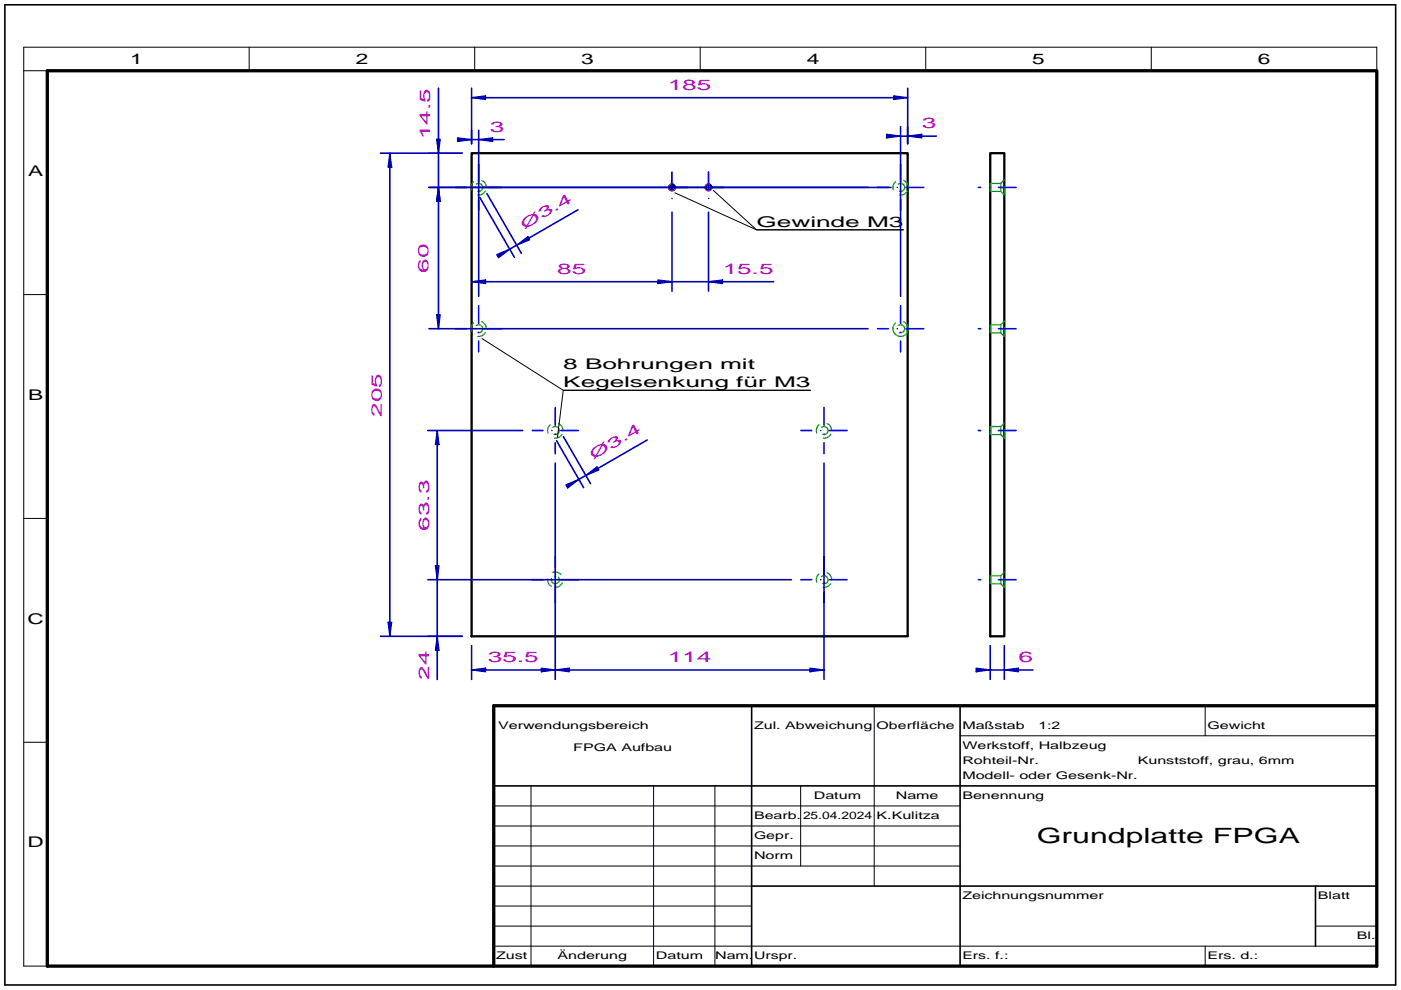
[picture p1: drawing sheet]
<svg xmlns="http://www.w3.org/2000/svg" width="297mm" height="210mm" viewBox="0 0 297 210" stroke-linecap="round" stroke-linejoin="round" font-family="sans-serif">
<path d="M1 1h294.9v207.9h-294.9zM159.4 149.7v55.2M203.6 149.7v55.2M104.7 166.7h187.2M159.4 187.9h132.5M278.9 187.9v12.8" fill="none" stroke="#000" stroke-width=".34"/>
<g fill="none" stroke="#000" stroke-width=".21">
<path d="M5 15h5M52.8 10v5M100.6 10v5M148.5 10v5M196.3 10v5M244.1 10v5M291.9 15v-5h-286.9v194.9h5M5 62.5h5M5 110h5M5 157.4h5M185.4 149.7v38.2M203.6 156.1h88.3"/>
<path d="M255.5 149.7v6.4M104.7 170.9h98.9M104.7 175.2h98.9M104.7 179.4h98.9M112.6 166.7v38.2M138.6 166.7v38.2M151.6 166.7v38.2M169.8 166.7v17M104.7 196.4h54.7M104.7 183.7h98.9M104.7 187.9h54.7M104.7 192.2h54.7"/>
<path d="M278.9 196.4h13M104.7 200.7h187.2M255.5 200.7v4.2"/>
</g>
<path d="M10 15h281.9v189.9h-281.9zM291.9 149.7h-187.2v55.2" fill="none" stroke="#000" stroke-width=".7"/>
<g fill="none" stroke="#000" stroke-width=".49">
<path d="M100 32.5h92.4v102.5h-92.4zM143.1 39.8h.1M209.9 32.5h3v102.5h-3z"/>
<circle cx="142.5" cy="39.7" r=".61"/>
<circle cx="150.2" cy="39.7" r=".61"/>
</g>
<g fill="none" stroke="#00b400" stroke-width=".25">
<path d="M100.4 38.5l-.5 .9v.9M100.4 38.5h.1M101 39.1l.3-.2 .6 .1 .4 .6-.3 .8-.8 .2M102.1 38.2l.7 .6 .3 1M189.9 38.5l-.5 .8v1M190.4 39.1l.8-.2 .4 .3 .2 .4-.2 .7-.4 .3h-.5M191.6 38.2l.6 .5 .4 1.1M209.9 38.9v1.7M212.2 38.9v1.7M212.9 39.5v1.9l-.7-.8h-1.9M212.9 38.1l-.7 .8h-1.9M102.9 40.5l-.6 .7-1 .2"/>
<path d="M192.4 40.5l-.7 .7-.9 .2M100.4 68.5l-.5 .9v.9M100.4 68.5h.1M101 69l.4-.1h.4l.4 .4 .1 .3-.3 .8-.8 .1M102.1 68.2l.7 .6 .3 .9M102.9 70.5l-.7 .7-.9 .2M190.4 69l.5-.1h.4l.5 .7-.2 .7-.4 .2h-.5M191.6 68.2l.7 .7 .3 .9-.5 1.1-.8 .4-1.1-.1-.8-.8-.1-.9 .6-1M209.9 68.9v1.7M212.2 68.9v1.7M212.9 69.5v1.9l-.7-.8h-1.9M212.9 68.1l-.7 .8h-1.9"/>
<path d="M116.6 90.1l-.5 .8 .1 .9M117.2 90.6l.8-.1 .4 .3 .2 .4-.2 .7-.4 .2h-.5M118.4 89.8l.7 .7 .3 .8M119.1 92.1l-.6 .7-.9 .1M173.6 90.1l-.5 .8 .1 .9M174.2 90.6l.4-.1h.4l.6 .7-.1 .4-.3 .4-.7 .1M175.4 89.8l.7 .6 .2 .9M176.1 92.1l-.7 .7-.9 .1M209.9 90.5v1.7M212.2 90.5v1.7M212.9 91.1v1.8l-.7-.7h-1.9M212.9 89.7l-.7 .8h-1.9"/>
<path d="M116.1 122.8l.2 1 .6 .6M117.2 121.4h.9l.8 .5M118.4 122.4l.2 .4-.1 .5-.3 .4-.3 .1-.7-.2-.3-.4v-.5M119.2 123.6l-.6 .7-.9 .3M173.6 121.8l-.5 .8 .1 .9M174.2 122.3l.4-.2 .4 .1 .4 .2 .2 .4-.1 .5-.3 .3-.7 .2M175.4 121.5l.7 .5 .2 1M176.1 123.8l-.7 .6-.9 .2M209.9 122.1v1.7M212.2 122.1v1.7M212.9 122.7v1.9l-.7-.8h-1.9M212.9 121.3l-.7 .8h-1.9"/>
</g>
<g fill="none" stroke="#00f" stroke-width=".34">
<path d="M96.6 39.8h2.3M100.8 39.8h.1M101.5 34.8v3.8M102.6 39.8h3.8M140.1 39.8h.1M142 39.8h3.7M142.5 36.5v3.7M147.8 39.8h.1M149.7 39.8h3.8M150.2 36.5v3.7M186.1 39.8h2.2M190.2 39.8h.1"/>
<path d="M190.9 34.8v3.8M192.1 39.8h3.8M207.4 39.8h.5M209.8 39.8h.1M211.7 39.8h3.7M101.5 42.3v2.3M101.5 40.5h.1M142.5 42.1h.1M150.2 42.1h.1M190.9 40.5h.1M190.9 42.3v2.3M96.6 69.7h2.3"/>
<path d="M100.8 69.7h.1M101.5 64.8v3.8M101.5 72.3v2.3M101.5 70.5h.1M102.6 69.7h3.8M186.1 69.7h2.2M190.2 69.7h.1M190.9 64.8v3.8M190.9 72.3v2.3M190.9 70.5h.1M192.1 69.7h3.8M207.4 69.7h.5"/>
<path d="M209.8 69.7h.1M211.7 69.7h3.7M112.8 91.3h2.3M117 91.3h.1M117.7 86.4v3.8M117.7 93.9v2.3M117.7 92.1h.1M118.9 91.3h3.7M169.8 91.3h2.3M174 91.3h.1M174.7 86.4v3.8M174.7 93.9v2.3"/>
<path d="M174.7 92.1h.1M175.8 91.3h3.8M207.4 91.3h.5M209.8 91.3h.1M211.7 91.3h3.7M117.7 118.1v2.3M174.7 118.1v3.7M112.8 123h2.3M117 123h.1M117.7 124.1v3.7M117.7 122.2h.1M118.9 123h3.7"/>
<path d="M169.8 123h2.3M174 123h.1M174.7 125.6v2.2M174.7 123.7h.1M175.8 123h3.8M207.4 123h.5M209.8 123h.1M211.7 123h3.7"/>
</g>
<path d="M142.7 39a.75 .75 0 0 0-.9 .5 .75 .75 0 0 0 .4 .9 .75 .75 0 0 0 1-.4M150.5 39a.75 .75 0 0 0-1 .5 .75 .75 0 0 0 .4 .9 .75 .75 0 0 0 1-.4" fill="none" stroke="#b400b4" stroke-width=".21"/>
<path d="M189 28.9h9.5M190.9 26.9v35.9M192.4 26.9v3.6" fill="none" stroke="#0000b4" stroke-width=".34"/>
<path d="M192.4 28.9l3-.4v.8z" fill="#0000b4"/>
<path d="M192.4 28.9l3-.4v.8z" fill="none" stroke="#0000b4" stroke-width=".25"/>
<path d="M188 28.5l2.9 .4-2.9 .4z" fill="#0000b4"/>
<path d="M188 28.5l2.9 .4-2.9 .4z" fill="none" stroke="#0000b4" stroke-width=".25"/>
<g fill="#fff">
<path d="M198.5 24.4v3.5h-3.1z"/>
<path d="M195.4 24.4h3.1l-3.1 3.5z"/>
</g>
<path d="M98 29.6h8.9M100 27.6v2.9M101.5 27.6v35.2" fill="none" stroke="#0000b4" stroke-width=".34"/>
<path d="M97 29.2l3 .4-3 .4z" fill="#0000b4"/>
<path d="M97 29.2l3 .4-3 .4z" fill="none" stroke="#0000b4" stroke-width=".25"/>
<path d="M101.5 29.6l3-.4v.8z" fill="#0000b4"/>
<path d="M101.5 29.6l3-.4v.8z" fill="none" stroke="#0000b4" stroke-width=".25"/>
<g fill="#fff">
<path d="M106.9 25.1v3.5h-3.1z"/>
<path d="M103.8 25.1h3.1l-3.1 3.5z"/>
</g>
<path d="M100 18.7v11.8M192.4 18.7v11.8M100 20.7h92.4" fill="none" stroke="#0000b4" stroke-width=".34"/>
<path d="M100 20.7l3-.4v.8z" fill="#0000b4"/>
<path d="M100 20.7l3-.4v.8z" fill="none" stroke="#0000b4" stroke-width=".25"/>
<path d="M189.5 20.3l2.9 .4-2.9 .4z" fill="#0000b4"/>
<path d="M189.5 20.3l2.9 .4-2.9 .4z" fill="none" stroke="#0000b4" stroke-width=".25"/>
<g fill="#fff">
<path d="M141.6 19.7l9.3-3.5v3.5z"/>
<path d="M141.6 16.2h9.3l-9.3 3.5z"/>
</g>
<path d="M93 18.7v23M90.9 32.5h7.1M90.9 39.8h98.1" fill="none" stroke="#0000b4" stroke-width=".34"/>
<path d="M92.6 29.5h.7l-.3 3z" fill="#0000b4"/>
<path d="M92.6 29.5h.7l-.3 3z" fill="none" stroke="#0000b4" stroke-width=".25"/>
<path d="M93 39.8l.3 2.9h-.7z" fill="#0000b4"/>
<path d="M93 39.8l.3 2.9h-.7z" fill="none" stroke="#0000b4" stroke-width=".25"/>
<g fill="#fff">
<path d="M88.5 18.7h3.4v10.8z"/>
<path d="M88.5 18.7l3.4 10.8h-3.4z"/>
</g>
<path d="M90.9 39.8h93.1M93 39.8v29.9M90.9 69.7h93.1" fill="none" stroke="#0000b4" stroke-width=".34"/>
<path d="M92.6 66.8h.7l-.3 2.9z" fill="#0000b4"/>
<path d="M92.6 66.8h.7l-.3 2.9z" fill="none" stroke="#0000b4" stroke-width=".25"/>
<path d="M93 39.8l.3 2.9h-.7z" fill="#0000b4"/>
<path d="M93 39.8l.3 2.9h-.7z" fill="none" stroke="#0000b4" stroke-width=".25"/>
<g fill="#fff">
<path d="M88.5 51.6h3.4v6.2z"/>
<path d="M88.5 51.6l3.4 6.2h-3.4z"/>
</g>
<path d="M117.7 98.2v45.9M100 136.9v7.2M100 142.1h17.7" fill="none" stroke="#0000b4" stroke-width=".34"/>
<path d="M114.8 141.7l2.9 .4-2.9 .4z" fill="#0000b4"/>
<path d="M114.8 141.7l2.9 .4-2.9 .4z" fill="none" stroke="#0000b4" stroke-width=".25"/>
<path d="M100 142.1l3-.4v.8z" fill="#0000b4"/>
<path d="M100 142.1l3-.4v.8z" fill="none" stroke="#0000b4" stroke-width=".25"/>
<g fill="#fff">
<path d="M103.5 141.1l10.8-3.5v3.5z"/>
<path d="M103.5 137.6h10.8l-10.8 3.5z"/>
</g>
<path d="M174.7 98.2v45.9M117.7 142.1h57" fill="none" stroke="#0000b4" stroke-width=".34"/>
<path d="M171.7 141.7l3 .4-3 .4z" fill="#0000b4"/>
<path d="M171.7 141.7l3 .4-3 .4z" fill="none" stroke="#0000b4" stroke-width=".25"/>
<path d="M117.7 142.1l3-.4v.8z" fill="#0000b4"/>
<path d="M117.7 142.1l3-.4v.8z" fill="none" stroke="#0000b4" stroke-width=".25"/>
<g fill="#fff">
<path d="M141.6 141.1l9.3-3.5v3.5z"/>
<path d="M141.6 137.6h9.3l-9.3 3.5z"/>
</g>
<path d="M90.7 91.3h20.1M92.7 91.3v31.7M90.7 123h77.1" fill="none" stroke="#0000b4" stroke-width=".34"/>
<path d="M92.7 91.3l.4 3h-.8z" fill="#0000b4"/>
<path d="M92.7 91.3l.4 3h-.8z" fill="none" stroke="#0000b4" stroke-width=".25"/>
<path d="M92.3 120h.8l-.4 3z" fill="#0000b4"/>
<path d="M92.3 120h.8l-.4 3z" fill="none" stroke="#0000b4" stroke-width=".25"/>
<g fill="#fff">
<path d="M88.2 101.7h3.5v10.8z"/>
<path d="M88.2 101.7l3.5 10.8h-3.5z"/>
</g>
<path d="M90.7 135h7.3M92.7 121v23.1" fill="none" stroke="#0000b4" stroke-width=".34"/>
<path d="M92.7 135l.4 2.9h-.8z" fill="#0000b4"/>
<path d="M92.7 135l.4 2.9h-.8z" fill="none" stroke="#0000b4" stroke-width=".25"/>
<g fill="#fff">
<path d="M88.2 137.9h3.5v6.2z"/>
<path d="M88.2 137.9l3.5 6.2h-3.5z"/>
</g>
<path d="M80.7 32.5h17.3M82.7 32.5v102.5M80.7 135h17.3" fill="none" stroke="#0000b4" stroke-width=".34"/>
<path d="M82.7 32.5l.4 3h-.8z" fill="#0000b4"/>
<path d="M82.7 32.5l.4 3h-.8z" fill="none" stroke="#0000b4" stroke-width=".25"/>
<path d="M82.3 132h.8l-.4 3z" fill="#0000b4"/>
<path d="M82.3 132h.8l-.4 3z" fill="none" stroke="#0000b4" stroke-width=".25"/>
<g fill="#fff">
<path d="M78.2 79.1h3.5v9.2z"/>
<path d="M78.2 79.1l3.5 9.2h-3.5z"/>
</g>
<path d="M209.9 136.9v7.2M212.9 136.9v7.2M207.9 142.1h11.1" fill="none" stroke="#0000b4" stroke-width=".34"/>
<path d="M207 141.7l2.9 .4-2.9 .4z" fill="#0000b4"/>
<path d="M207 141.7l2.9 .4-2.9 .4z" fill="none" stroke="#0000b4" stroke-width=".25"/>
<path d="M212.9 142.1l3-.4v.8z" fill="#0000b4"/>
<path d="M212.9 142.1l3-.4v.8z" fill="none" stroke="#0000b4" stroke-width=".25"/>
<g fill="#fff">
<path d="M219 137.6v3.5h-3.1z"/>
<path d="M215.9 137.6h3.1l-3.1 3.5z"/>
</g>
<path d="M101.7 41.9l7.4 12.7M103.2 41l7.4 12.7M122.6 44.5l-16.3 9.3" fill="none" stroke="#0000b4" stroke-width=".34"/>
<path d="M105.3 54l2.8-1.1-2.4 1.8z" fill="#0000b4"/>
<path d="M105.3 54l2.8-1.1-2.4 1.8z" fill="none" stroke="#0000b4" stroke-width=".25"/>
<path d="M109.6 52l2.3-1.8 .4 .7z" fill="#0000b4"/>
<path d="M109.6 52l2.3-1.8 .4 .7z" fill="none" stroke="#0000b4" stroke-width=".25"/>
<g fill="#fff">
<path d="M113.6 44.4l1.8 3.1-3.7 2.1z"/>
<path d="M109.9 46.6l3.7-2.2-1.9 5.2z"/>
<path d="M120.3 40.6l1.8 3-6.7 3.9z"/>
<path d="M113.6 44.5l6.7-3.9-4.9 6.9z"/>
</g>
<path d="M118 93.5l5.7 9.9M119.5 92.6l5.7 10M137.2 93.3l-16.2 9.4" fill="none" stroke="#0000b4" stroke-width=".34"/>
<path d="M120 102.8l2.7-1.1-2.3 1.8z" fill="#0000b4"/>
<path d="M120 102.8l2.7-1.1-2.3 1.8z" fill="none" stroke="#0000b4" stroke-width=".25"/>
<path d="M124.2 100.8l2.4-1.8 .4 .7z" fill="#0000b4"/>
<path d="M124.2 100.8l2.4-1.8 .4 .7z" fill="none" stroke="#0000b4" stroke-width=".25"/>
<g fill="#fff">
<path d="M128.3 93.3l1.7 3-3.7 2.2z"/>
<path d="M124.5 95.4l3.8-2.1-2 5.2z"/>
<path d="M135 89.4l1.7 3.1-6.7 3.8z"/>
<path d="M128.3 93.3l6.7-3.9-5 6.9z"/>
</g>
<path d="M100 59.8h42.5M142.5 45v16.8" fill="none" stroke="#0000b4" stroke-width=".34"/>
<path d="M139.5 59.4l3 .4-3 .4z" fill="#0000b4"/>
<path d="M139.5 59.4l3 .4-3 .4z" fill="none" stroke="#0000b4" stroke-width=".25"/>
<path d="M100 59.8l3-.4v.8z" fill="#0000b4"/>
<path d="M100 59.8l3-.4v.8z" fill="none" stroke="#0000b4" stroke-width=".25"/>
<g fill="#fff">
<path d="M118.1 58.8l6.2-3.5v3.5z"/>
<path d="M118.1 55.3h6.2l-6.2 3.5z"/>
</g>
<path d="M140.5 59.8h23.5M150.2 45v16.8" fill="none" stroke="#0000b4" stroke-width=".34"/>
<path d="M150.2 59.8l3-.4v.8z" fill="#0000b4"/>
<path d="M150.2 59.8l3-.4v.8z" fill="none" stroke="#0000b4" stroke-width=".25"/>
<g fill="#fff">
<path d="M153.2 58.8l10.8-3.5v3.5z"/>
<path d="M153.2 55.3h10.8l-10.8 3.5z"/>
</g>
<path d="M151.2 40.4l9.2 8.3h31.1h-31.1l-17.3-7.8M102.2 71.8l17.2 11h52.4h-52.4l-1.2 10" fill="none" stroke="#000" stroke-width=".21"/>
<text font-size="4.5" x="219.8" y="178.7">Grundplatte FPGA</text>
<g font-size="3.1">
<text x="27.6" y="13.5">1</text>
<text x="75.4" y="13.5">2</text>
<text x="123.2" y="13.5">3</text>
<text x="171" y="13.5">4</text>
<text x="218.8" y="13.5">5</text>
<text x="266.7" y="13.5">6</text>
<text x="5.9" y="37.3">A</text>
<text x="160.4" y="48">Gewinde M3</text>
<text x="119.4" y="78.2">8 Bohrungen mit</text>
<text x="119.4" y="82.1">Kegelsenkung für M3</text>
<text x="5.9" y="84.8">B</text>
<text x="5.8" y="132.2">C</text>
<text x="5.8" y="179.7">D</text>
</g>
<g font-size="3.1" fill="#b400b4">
<text x="141.6" y="19">185</text>
<text x="91.2" y="29.5" transform="rotate(-90 91.2 29.5)">14.5</text>
<text x="103.8" y="27.9">3</text>
<text x="195.4" y="27.2">3</text>
<text x="111.1" y="48.7" transform="rotate(-30 111.1 48.7)">Ø 3 . 4</text>
<text x="90.9" y="57.8" transform="rotate(-90 90.9 57.8)">60</text>
<text x="118.1" y="58.1">85</text>
<text x="153.2" y="58.1">15.5</text>
<text x="80.9" y="88.3" transform="rotate(-90 80.9 88.3)">205</text>
<text x="125.8" y="97.5" transform="rotate(-30 125.8 97.5)">Ø 3 . 4</text>
<text x="91" y="112.5" transform="rotate(-90 91 112.5)">63.3</text>
<text x="103.5" y="140.4">35.5</text>
<text x="141.6" y="140.4">114</text>
<text x="215.9" y="140.4">6</text>
<text x="91" y="144.1" transform="rotate(-90 91 144.1)">24</text>
</g>
<g font-size="2.2">
<text x="105.6" y="154.6">Verwendungsbereich</text>
<text x="159.9" y="154.6">Zul. Abweichung</text>
<text x="185.9" y="154.6">Oberfläche</text>
<text x="204" y="154.6">Maßstab</text>
<text x="220.2" y="154.6">1:2</text>
<text x="256" y="154.6">Gewicht</text>
<text x="121.6" y="159.3">FPGA Aufbau</text>
<text x="204" y="158.8">Werkstoff, Halbzeug</text>
<text x="204" y="162">Rohteil-Nr.</text>
<text x="204" y="165.2">Modell- oder Gesenk-Nr.</text>
<text x="241.2" y="162.1">Kunststoff, grau, 6mm</text>
<text x="159.9" y="173.7">Bearb.</text>
<text x="170.3" y="173.7">25.04.2024</text>
<text x="172.6" y="169.4">Datum</text>
<text x="185.9" y="173.7">K.Kulitza</text>
<text x="189.9" y="169.4">Name</text>
<text x="204" y="169.4">Benennung</text>
<text x="159.9" y="177.9">Gepr.</text>
<text x="159.9" y="182.2">Norm</text>
<text x="204" y="190.7">Zeichnungsnummer</text>
<text x="279.4" y="190.7">Blatt</text>
<text x="105.2" y="203.4">Zust</text>
<text x="118.2" y="203.4">Änderung</text>
<text x="139.1" y="203.4">Datum</text>
<text x="151.6" y="203.4">Nam.</text>
<text x="159.9" y="203.4">Urspr.</text>
<text x="204" y="203.4">Ers. f.:</text>
<text x="256" y="203.4">Ers. d.:</text>
<text x="287.7" y="199.2">Bl.</text>
</g>
</svg>
